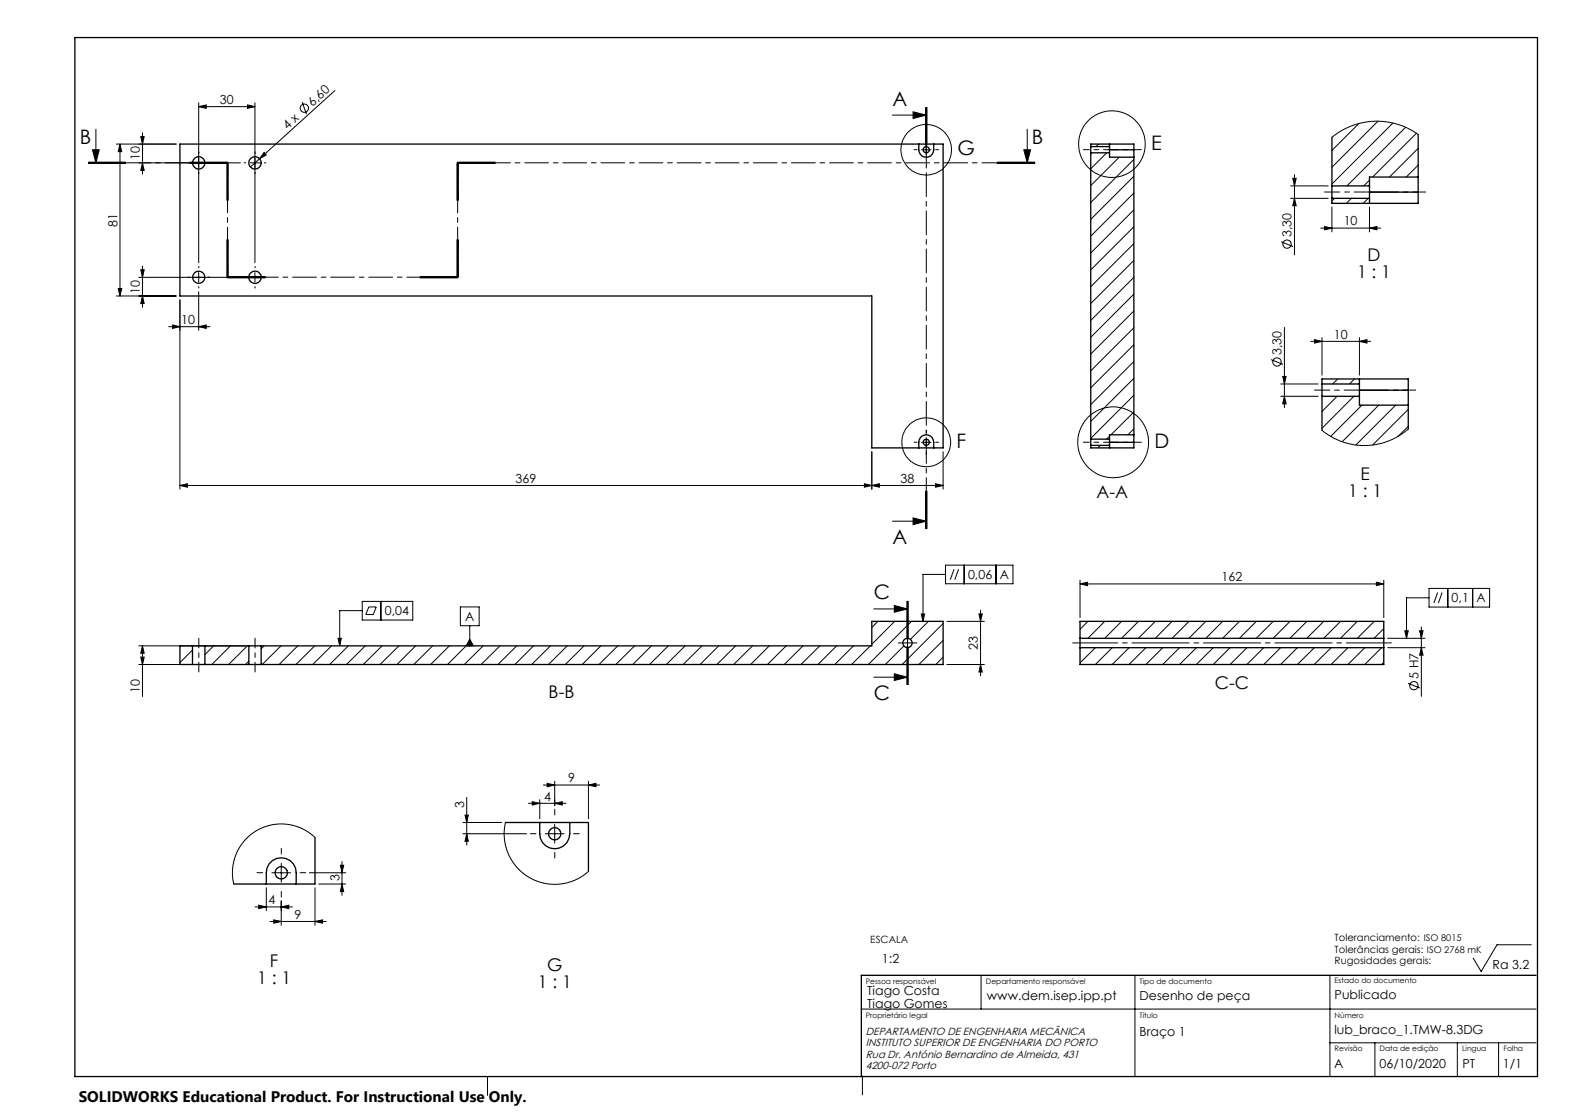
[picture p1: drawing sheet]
<svg xmlns="http://www.w3.org/2000/svg" width="420mm" height="297mm" viewBox="0 0 420 297" stroke-linecap="round" stroke-linejoin="round" font-family="sans-serif">
<g fill="none" stroke="#000" stroke-width=".35">
<path d="M20 10h390v277h-390zM48 38.4h203.5v81h-19v-40.5h-184.5zM245 38.4a2.79 2.79 0 0 0 1.4 3.4 1.98 1.98 0 0 0 2.6-1.9v-1.5M290.9 39.1v1.6M290.9 39.1v-.7h11.5v1.5M290.9 39.1h5M295.9 39.1v1.6M295.9 38.4v.7M295.9 39.9h6.5M302.4 39.9v2M355.2 36.6v13M378.2 35.9v11.3"/>
<path d="M290.9 40.7v76.4M290.9 40.7h5M295.9 40.7v1.2h6.5M302.4 41.9v74M355.2 49.6v3.3M355.2 52.9h10M355.2 49.6h10M365.2 49.6v3.3M365.2 52.9v1.3M365.2 51.2h13M378.2 47.2v4M378.2 47.2h-13v2.4"/>
<path d="M378.2 51.2v3h-23v-1.3M245 119.4a2.72 2.72 0 0 1 1.4-3.4 1.98 1.98 0 0 1 2.6 1.9v1.5M290.9 117.1v1.6M290.9 118.7h5M290.9 117.1h5M295.9 117.1v1.6M295.9 118.7v.7M295.9 117.9h6.5M302.4 115.9v2M302.4 117.9v1.5h-11.5v-.7M302.4 115.9h-6.5v1.2M352.5 102.4v3.3"/>
<path d="M352.5 105.7h10M352.5 102.4h10M352.5 102.4v-1.4h23v3M352.5 105.7v9M362.5 102.4v3.3M362.5 101v1.4M362.5 105.7v2.3h13M362.5 104h13M375.5 104v4M375.5 108v6.4M51.3 177.2h3.3M51.3 172.2h3.3"/>
<path d="M51.3 172.2h-3.3v5h3.3M51.3 172.2v5M54.6 177.2h11.8M54.6 172.2h11.8M54.6 172.2v5M66.4 177.2h3.2M66.4 172.2h3.2M66.4 172.2v5M69.6 172.2h162.9v-6.5h19v11.5h-181.9M69.6 172.2v5M288 170.2v2.5M288 170.2v-4.5h81v4.5"/>
<path d="M288 172.7v4.5h81v-4.5M288 170.2h81M288 172.7h81M369 170.2v2.5M134.8 219.3h22.1v13M143.9 219.3v3a4 4 0 0 0 4 4 4 4 0 0 0 4-4v-3M71 235.7v-3a4 4 0 0 1 4-4 4 4 0 0 1 4 4v3M84 223.3v12.4h-21.7M409.6 260h-179.9v27"/>
<circle cx="247" cy="39.9" r=".83"/>
<circle cx="53" cy="43.4" r="1.65"/>
<circle cx="68" cy="43.4" r="1.64"/>
<circle cx="53" cy="73.9" r="1.62"/>
<circle cx="68" cy="73.9" r="1.64"/>
<circle cx="247" cy="117.9" r=".83"/>
<circle cx="242" cy="171.4" r="1.26"/>
<circle cx="75" cy="232.7" r="1.65"/>
<circle cx="147.9" cy="222.3" r="1.65"/>
</g>
<g fill="none" stroke="#000" stroke-width=".27">
<path d="M24.7 39.9h1.8l-.9 3.5zM25.6 34.4v9M31 38.4h16M32 38.4v40.5M32 38.4l.5 2h-1zM37.5 36.4h1l-.5 2zM38 35.4v11M53 28.4l2-.4v.9zM53 27.4v42.7M53 28.4h15M66 28l2 .4-2 .5zM68 27.4v42.6"/>
<path d="M80.6 27.2l1.1 3.2M89.3 24.1l-20.1 18.2M238 30.7h9M243.5 29.8l3.5 .9-3.5 .9zM245.7 39.9h2.5M246.8 28.7v10M247 28.7v12.5M247.2 28.7v10M273 39.9h1.8l-.9 3.5zM273.9 34.4v9M292.9 38.4l-.6 .7M362.3 32.9l-7.1 7.2"/>
<path d="M367.5 32.3l-12.3 12.3M371.4 32.8l-16.2 16.3M374.8 33.9l-15.6 15.7M377.7 35.5l-11.7 11.7M378.2 39.5l-7.7 7.7M378.2 35.9l-2.7-1.6-2.7-1.1-3.3-.7-2.9-.2-2.9 .3-3.3 .9-2.6 1.3-2.6 1.8M23.6 43.4h10M23.6 43.2h10M23.6 43.6h10M37 43.4h27.1M38 43.4l.5 2h-1zM50.7 43.2h10"/>
<path d="M50.7 43.6h10M60.5 43.4v10M60.7 43.4v10M60.9 43.4v10M66.7 43.4h2.6M69.2 42.3l-2.4 2.2M70.4 40.6l.6 .7-1.8 1zM121.9 43.4v10M122 43.2h10M122 43.6h10M122.2 43.4v10M132 43.4h-10v10"/>
<path d="M265.9 43.4h10M265.9 43.2h10M265.9 43.6h10M295.1 40.7l-4.2 4.3M298.5 41.9l-7.6 7.6M302.4 42.5l-11.5 11.5M302.4 47l-11.5 11.5M302.4 51.5l-11.5 11.5M302.4 55.9l-11.5 11.5M344.2 49.6h10M344.2 52.9h10M344.7 47.6h1l-.5 2z"/>
<path d="M345.2 52.9l.5 2h-1zM345.2 46.6v21.3M355.2 55.2v6.6M355.9 52.9l-.7 .6M360.4 52.9l-1.4 1.3M364.9 52.9l-1.4 1.3M365.2 48l-1.5 1.6M365.2 55.2v6.6M378.2 44l-3.2 3.2M31 78.9h16M31.5 76.9h1l-.5 2zM37.5 71.9h1l-.5 2z"/>
<path d="M38 70.9v11M38 78.9l.5 2h-1zM48 79.9v50.5M53 72.7v2.5M53 77.8v10.3M60.5 63.9v10M60.7 63.9v10M60.7 73.7h10M60.7 74.1h10M60.9 63.9v10M68 72.7v2.5M70.7 73.9h-33.7"/>
<path d="M112 73.7h10M112 74.1h10M121.9 63.9v10M122 63.9v10h-10M122.2 63.9v10M302.4 60.5l-11.5 11.5M302.4 64.9l-11.5 11.5M302.4 69.4l-11.5 11.5M302.4 73.9l-11.5 11.5M302.4 78.4l-11.5 11.5M341.6 64.4l3.2 1.3M352.2 60.8h16"/>
<path d="M353.2 60.4l2 .4-2 .5zM365.2 60.8l2-.4v.9zM45 87.1h11M46 86.6l2 .5-2 .5zM53 87.1l2-.5v1zM302.4 82.9l-11.5 11.5M302.4 87.4l-11.5 11.5M302.4 91.9l-11.5 11.5M302.4 96.4l-11.5 11.5M338.9 95.9l3.2 1.3M342.5 87.3v21.4M349.5 91h16"/>
<path d="M350.5 90.6l2 .4-2 .5zM352.5 90v10M362.5 91l2-.4v.9zM362.5 90v10M245.7 117.9h2.5M247 116.7v2.5M293.4 118.7l-.6 .7M295.9 116.3l-.8 .8M302.4 100.9l-11.5 11.5M302.4 105.4l-11.5 11.5M302.4 109.9l-6.1 6M302.4 114.3l-1.6 1.6"/>
<path d="M341.5 102.4h10M341.5 105.7h10M342.1 100.4h.9l-.5 2zM342.5 105.7l.5 2h-.9zM356.6 105.7l-4.1 4M356.7 101l-1.3 1.4M361 105.7l-8.5 8.5M361.2 101l-1.3 1.4M363.2 108l-8.3 8.3M367.7 108l-9.8 9.8M372.2 108l-10.6 10.6M375.5 114.4l-2.4 1.8-2.9 1.4-3 .9-2.5 .3-3.5-.2-3.4-.8-2.8-1.4-2.5-1.7"/>
<path d="M375.5 109.1l-9.5 9.5M375.5 113.7l-2.6 2.6M48 129.4l2-.4v.9zM230.5 129l2 .4-2 .5zM232.5 129.4l2-.4v.9zM232.5 120.4v10M238 139h9M243.5 138.1l3.5 .9-3.5 .9zM246.8 130.9v10M247 130.9v10M247.2 130.9v10zM249.5 129l2 .4-2 .5z"/>
<path d="M251.5 120.4v10M251.5 129.4h-203.5M252.1 150.7h18v4.9h-18zM252.1 153.1h-6v12.6M254.4 151.8l-1 2.7M255.6 151.8l-1 2.7M257.1 150.7v4.9M265.6 150.7v4.9M288 155.7l2-.5v.9zM288 155.7h81M288 154.7v10M367 155.2l2 .5-2 .4z"/>
<path d="M369 154.7v10M381.1 156.9h16.1v5h-16.1zM381.1 159.4h-6v10.8M383.4 158l-1 2.8M384.6 158l-1 2.8M386.1 156.9v5M392.7 156.9v5M37 172.2h28.3M37 177.2h28.3M37.5 175.2h1l-.5 2zM38 172.2v13.5M38 172.2l.5 2h-1z"/>
<path d="M51.3 173.3l-3.3 3.4M57 172.2l-2.4 2.3M61.5 172.2l-5 5M66 172.2l-5 5M66.4 176.3l-1 .9M70.4 172.2l-.8 .8M74.9 172.2l-5 5M79.4 172.2l-5 5M83.9 172.2l-5 5M88.4 172.2l-5 5M90.1 170.2h.9l-.4 2zM92.9 172.2l-5 5"/>
<path d="M96.6 160.3h13.5v5h-13.5zM96.6 162.8h-6v9.4M97.4 172.2l-5 5M98.4 161.8h1.9l-.7 2h-2.1zM101.6 160.3v5M101.9 172.2l-5 5M106.4 172.2l-5 5M110.8 172.2l-4.9 5M115.4 172.2l-5.1 5M119.8 172.2l-5 5M122.8 161.8h5v5h-5zM124.3 172.2l-5 5"/>
<path d="M125.3 166.8v5.4M125.3 170.4l1 1.8h-2zM128.8 172.2l-5 5M133.3 172.2l-5 5M137.8 172.2l-5 5M142.3 172.2l-5 5M146.8 172.2l-5 5M151.3 172.2l-5 5M155.8 172.2l-5.1 5M160.2 172.2l-4.9 5M164.7 172.2l-5 5M169.2 172.2l-5 5"/>
<path d="M173.7 172.2l-5 5M178.2 172.2l-5 5M182.7 172.2l-5 5M187.2 172.2l-5 5M191.7 172.2l-5 5M196.2 172.2l-5 5M200.7 172.2l-5 5M205.1 172.2l-4.9 5M209.7 172.2l-5.1 5M214.1 172.2l-5 5M218.6 172.2l-5 5M223.1 172.2l-5 5"/>
<path d="M227.6 172.2l-5 5M232.1 172.2l-5 5M233 162.3h9M234.1 165.7l-1.6 1.6M238.5 161.4l3.5 .9-3.5 .9zM238.5 179.6l3.5 .9-3.5 .9zM238.6 165.7l-6.1 6.1M240.7 171.4h2.5M241 172.2l-4.9 5M241.8 160.3v10M241.8 172.5v10M242 160.3v22.2"/>
<path d="M242.2 160.3v10M242.2 172.5v10M243.1 165.7l-11.5 11.5M245.7 163.7h.9l-.5 2zM247.6 165.7l-4.8 4.8M251.5 166.2l-10.9 11M251.5 170.7l-6.5 6.5M251.5 175.2l-1.9 2M252.5 177.2h10M252.5 165.7h10M261.1 163.7h.8l-.4 2zM261.5 177.2l.4 2h-.8z"/>
<path d="M261.5 162.7v17.5M290.1 165.7l-2.1 2.1M292.1 172.7l-4.1 4M294.6 165.7l-4.5 4.5M296.6 172.7l-4.5 4.5M299.1 165.7l-4.5 4.5M301.1 172.7l-4.5 4.5M303.6 165.7l-4.5 4.5M305.6 172.7l-4.5 4.5M308.1 165.7l-4.5 4.5M310.1 172.7l-4.5 4.5M312.6 165.7l-4.5 4.5"/>
<path d="M314.5 172.7l-4.4 4.5M317.1 165.7l-4.5 4.5M319.1 172.7l-4.6 4.5M321.6 165.7l-4.6 4.5M323.5 172.7l-4.5 4.5M326 165.7l-4.4 4.5M328 172.7l-4.5 4.5M330.5 165.7l-4.5 4.5M332.5 172.7l-4.5 4.5M335 165.7l-4.5 4.5M337 172.7l-4.5 4.5M339.5 165.7l-4.5 4.5"/>
<path d="M341.5 172.7l-4.5 4.5M344 165.7l-4.5 4.5M346 172.7l-4.5 4.5M348.5 165.7l-4.5 4.5M350.5 172.7l-4.5 4.5M353 165.7l-4.5 4.5M355 172.7l-4.6 4.5M357.5 165.7l-4.5 4.5M359.4 172.7l-4.4 4.5M362 165.7l-4.5 4.5M364 172.7l-4.6 4.5M366.5 165.7l-4.5 4.5"/>
<path d="M368.4 172.7l-4.5 4.5M369 167.6l-2.6 2.6M369 176.6l-.6 .6M370 170.2h10M370 172.7h10M374.6 168.2h.9l-.4 2zM378.6 168.2h.9l-.5 2zM379 172.7l.5 2h-.9zM379 167.2v18.5M233 180.5h9M375.5 182.2l3.1 1.2M123.4 219.3h10.4"/>
<path d="M124 217.3h.9l-.4 2zM124.5 212.6v12.7M134.8 219.3l-.3 1.9v2.2l.4 2.4 .6 1.8 .9 1.7 1.4 1.9 1.5 1.5 1.8 1.3 2.2 1 1.7 .5 2.1 .3 2.1-.1 2.3-.4 1.8-.6 2.1-1.2 1.5-1.2M140.9 214.2h10M141.9 213.7l2 .5-2 .4zM143.9 213.2v5.1M144.9 209.3h15M145.9 208.8l2 .5-2 .5zM147.9 214.2l2-.5v.9zM147.9 219.8v5M147.9 208.3v6.5M156.9 209.3l2-.5v1z"/>
<path d="M156.9 208.3v10M71 236.7v6.1M72.5 232.7h5M75 230.2v5M82.5 232.7h9.7M84 236.7v10M84 223.3l-1.5-1.3-1.9-1.1-2.2-.8-1.9-.4h-2.2l-1.9 .2-1.9 .5-2.1 1.1-1.9 1.3-1.4 1.4-1.2 1.7-.9 1.8-.7 1.9-.3 1.9v2.3l.3 1.9M85 235.7h7.2M90.8 230.7h.9l-.5 2zM91.2 235.7l.5 2h-.9zM91.2 229.7v9M123.4 222.3h17"/>
<path d="M124.5 222.3l.4 2h-.9zM145.4 222.3h5M68 241.8h10M69 241.3l2 .5-2 .4zM72 245.7h15M73 245.2l2 .5-2 .4zM75 241.8l2-.5v.9zM75 240.2v6.5M84 245.7l2-.5v.9zM408.3 251.9h-9.1l-4.2 7.1-2.1-3.6M229.6 269h180M261.6 260v9"/>
<path d="M302.6 260v27M354.6 260v27M354.6 278h55M366.6 278v9M388.6 278v9M399.6 278v9M130 287v5M230 286.9v5"/>
<circle cx="81.2" cy="28.8" r="1.11"/>
<circle cx="247" cy="39.9" r="6.7"/>
<circle cx="296.5" cy="38.4" r="8.9"/>
<circle cx="343.2" cy="65.1" r="1.11"/>
<circle cx="340.5" cy="96.5" r="1.12"/>
<circle cx="247" cy="117.9" r="6.5"/>
<circle cx="296.8" cy="117.9" r="9.4"/>
<circle cx="377" cy="182.8" r="1.11"/>
</g>
<path d="M247 28.7v112.2" fill="none" stroke="#000" stroke-width=".27" stroke-dasharray="6.3 1.3 1.3 1.3" stroke-dashoffset="2.9"/>
<path d="M275.9 43.4h-153.9" fill="none" stroke="#000" stroke-width=".27" stroke-dasharray="6.3 1.3 1.3 1.3" stroke-dashoffset="2.4"/>
<path d="M60.7 43.4v30.5M122 43.4v30.5" fill="none" stroke="#000" stroke-width=".27" stroke-dasharray="6.3 1.3 1.3 1.3" stroke-dashoffset="3.2"/>
<path d="M122 73.9h-61.3" fill="none" stroke="#000" stroke-width=".27" stroke-dasharray="6.3 1.3 1.3 1.3" stroke-dashoffset="3"/>
<path d="M60.7 43.4h-37.1" fill="none" stroke="#000" stroke-width=".27" stroke-dasharray="6.3 1.3 1.3 1.3" stroke-dashoffset="-.1"/>
<path d="M242 160.3v22.2" fill="none" stroke="#000" stroke-width=".27" stroke-dasharray="6.3 1.3 1.3 1.3" stroke-dashoffset="2.2"/>
<g fill="none" stroke="#000" stroke-width=".27" stroke-dasharray="15.2 1.3 1.3 1.3">
<path d="M244.5 39.9h-.7M247 37.4v-.7M249.5 39.9h.8M50.5 43.4h-.4M53 40.9v-.4M53 45.9v.4M55.5 43.4h.4M65.5 43.4h-.4M68 40.9v-.4M68 45.9v.4M70.5 43.4h.4M247 42.4v.8"/>
<path d="M50.5 73.9h-.4M53 71.4v-.4M53 76.4v.4M55.5 73.9h.4M65.5 73.9h-.4M68 71.4v-.4M68 76.4v.4M70.5 73.9h.4M244.5 117.9h-.7M247 115.4v-.7M249.5 117.9h.8M247 120.4v.8"/>
<path d="M240.8 171.4h-1.3M242 170.2v-1.3M242 172.7v1.2M243.3 171.4h1.2M147.9 217.3v-1.5M70 232.7h-1.5M75 227.7v-1.5M75 237.7v1.5M80 232.7h1.5M142.9 222.3h-1.5M147.9 227.3v1.5M152.9 222.3h1.5"/>
</g>
<path d="M286 171.4h85" fill="none" stroke="#000" stroke-width=".27" stroke-dasharray="15.2 1.3 1.3 1.3" stroke-dashoffset="3.2"/>
<path d="M365.2 51.2h15M362.5 104h15" fill="none" stroke="#000" stroke-width=".27" stroke-dasharray="15.2 1.3 1.3 1.3" stroke-dashoffset="7.5"/>
<path d="M353.2 51.2h12M350.5 104h12" fill="none" stroke="#000" stroke-width=".27" stroke-dasharray="15.2 1.3 1.3 1.3" stroke-dashoffset="11.1"/>
<path d="M295.9 39.9h8.5M295.9 117.9h8.5" fill="none" stroke="#000" stroke-width=".27" stroke-dasharray="15.2 1.3 1.3 1.3" stroke-dashoffset="12.9"/>
<path d="M288.9 39.9h7M288.9 117.9h7" fill="none" stroke="#000" stroke-width=".27" stroke-dasharray="15.2 1.3 1.3 1.3" stroke-dashoffset="13.6"/>
<path d="M53 170.2v9M68 170.2v9" fill="none" stroke="#000" stroke-width=".27" stroke-dasharray="15.2 1.3 1.3 1.3" stroke-dashoffset="12.6"/>
<g fill="#000">
<path d="M70.4 40.6l.6 .7-1.8 1z"/>
<path d="M66 28l2 .4-2 .5zM53 28.4l2-.4v.9zM249.5 129l2 .4-2 .5zM232.5 129.4l2-.4v.9zM53 87.1l2-.5v1zM46 86.6l2 .5-2 .5zM365.2 60.8l2-.4v.9zM353.2 60.4l2 .4-2 .5zM84 245.7l2-.5v.9zM73 245.2l2 .5-2 .4zM75 241.8l2-.5v.9zM69 241.3l2 .5-2 .4zM156.9 209.3l2-.5v1zM145.9 208.8l2 .5-2 .5z"/>
<path d="M243.5 29.8l3.5 .9-3.5 .9zM243.5 138.1l3.5 .9-3.5 .9z"/>
<path d="M38 43.4l.5 2h-1zM37.5 36.4h1l-.5 2zM124.5 222.3l.4 2h-.9zM124 217.3h.9l-.4 2z"/>
<path d="M273 39.9h1.8l-.9 3.5zM24.7 39.9h1.8l-.9 3.5z"/>
<path d="M37.5 71.9h1l-.5 2zM38 78.9l.5 2h-1zM32 38.4l.5 2h-1zM31.5 76.9h1l-.5 2zM38 172.2l.5 2h-1zM37.5 175.2h1l-.5 2zM261.1 163.7h.8l-.4 2zM261.5 177.2l.4 2h-.8zM344.7 47.6h1l-.5 2zM345.2 52.9l.5 2h-1zM342.1 100.4h.9l-.5 2zM342.5 105.7l.5 2h-.9zM90.8 230.7h.9l-.5 2zM91.2 235.7l.5 2h-.9z"/>
<path d="M350.5 90.6l2 .4-2 .5zM362.5 91l2-.4v.9z"/>
<path d="M48 129.4l2-.4v.9zM230.5 129l2 .4-2 .5zM141.9 213.7l2 .5-2 .4zM147.9 214.2l2-.5v.9z"/>
<path d="M288 155.7l2-.5v.9zM367 155.2l2 .5-2 .4z"/>
<path d="M90.1 170.2h.9l-.4 2zM245.7 163.7h.9l-.5 2zM125.3 170.4l1 1.8h-2zM374.6 168.2h.9l-.4 2z"/>
<path d="M238.5 161.4l3.5 .9-3.5 .9zM238.5 179.6l3.5 .9-3.5 .9z"/>
<path d="M378.6 168.2h.9l-.5 2zM379 172.7l.5 2h-.9z"/>
</g>
<g font-size="5.3">
<text x="238" y="28.2">A</text>
<text x="21.3" y="38.3">B</text>
<text x="255.3" y="41.4">G</text>
<text x="275.2" y="38.3">B</text>
<text x="307" y="39.9">E</text>
<text x="255.1" y="119.4">F</text>
<text x="307.8" y="119.4">D</text>
<text x="238" y="145">A</text>
<text x="233" y="159.8">C</text>
<text x="233" y="186.6">C</text>
</g>
<g font-size="4.7">
<text x="364.7" y="69.7">D</text>
<text x="361.9" y="74.2">1 : 1</text>
<text x="362.8" y="127.9">E</text>
<text x="292.4" y="132.8">A-A</text>
<text x="359.5" y="132.5">1 : 1</text>
<text x="146.3" y="186">B-B</text>
<text x="324" y="183.6">C-C</text>
<text x="72" y="257.9">F</text>
<text x="68.6" y="262.4">1 : 1</text>
<text x="143.4" y="263.3">1 : 1</text>
<text x="145.9" y="258.8">G</text>
</g>
<text font-size="4.1" x="21" y="293.7">SOLIDWORKS Educational Product. For Instructional Use Only.</text>
<g font-size="3.3">
<text x="58.7" y="27.7">30</text>
<text x="83.4" y="28.5" transform="rotate(-42 83.4 28.5)">6,60</text>
<text x="76.6" y="34.6" transform="rotate(-42 76.6 34.6)">4 x</text>
<text x="37.3" y="42.7" transform="rotate(-90 37.3 42.7)">10</text>
<text x="31.3" y="60.5" transform="rotate(-90 31.3 60.5)">81</text>
<text x="344.4" y="63.2" transform="rotate(-90 344.4 63.2)">3,30</text>
<text x="358.3" y="60.1">10</text>
<text x="37.3" y="78.5" transform="rotate(-90 37.3 78.5)">10</text>
<text x="48.3" y="86.4">10</text>
<text x="341.8" y="94.7" transform="rotate(-90 341.8 94.7)">3,30</text>
<text x="355.7" y="90.3">10</text>
<text x="137.5" y="128.7">369</text>
<text x="240.2" y="128.7">38</text>
<text x="258.2" y="154.4">0,06</text>
<text x="266.6" y="154.4">A</text>
<text x="325.8" y="154.9">162</text>
<text x="387.1" y="160.6">0,1</text>
<text x="393.8" y="160.6">A</text>
<text x="102.6" y="164.1">0,04</text>
<text x="124.1" y="165.6">A</text>
<text x="260.8" y="173.3" transform="rotate(-90 260.8 173.3)">23</text>
<text x="37.3" y="184.8" transform="rotate(-90 37.3 184.8)">10</text>
<text x="378.3" y="181" transform="rotate(-90 378.3 181)">5 H7</text>
<text x="151.5" y="208.5">9</text>
<text x="123.7" y="215.3" transform="rotate(-90 123.7 215.3)">3</text>
<text x="145.1" y="213.4">4</text>
<text x="90.5" y="235" transform="rotate(-90 90.5 235)">3</text>
<text x="71.6" y="241.1">4</text>
<text x="78.5" y="244.9">9</text>
<text x="235.2" y="256.7">1:2</text>
<text x="398" y="258.3">Ra 3.2</text>
<text x="231.3" y="265.3">Tiago Costa</text>
<text x="231.3" y="268.8">Tiago Gomes</text>
<text x="263.2" y="266.5">www.dem.isep.ipp.pt</text>
<text x="303.9" y="266.5">Desenho de peça</text>
<text x="355.9" y="266.5">Publicado</text>
<text x="355.8" y="275.7">lub_braco_1.TMW-8.3DG</text>
<text x="303.9" y="276.1">Braço 1</text>
<text x="355.8" y="284.7">A</text>
<text x="367.9" y="284.7">06/10/2020</text>
<text x="390" y="284.7">PT</text>
<text x="400.8" y="284.7">1/1</text>
</g>
<g font-size="2.8">
<text x="230.9" y="276">DEPARTAMENTO DE ENGENHARIA MECÂNICA</text>
<text x="230.9" y="282">Rua Dr. António Bernardino de Almeida, 431</text>
<text x="230.9" y="279">INSTITUTO SUPERIOR DE ENGENHARIA DO PORTO</text>
<text x="230.9" y="285">4200-072 Porto</text>
</g>
<g font-size="2.7">
<text x="232.1" y="251.4">ESCALA</text>
<text x="355.9" y="250.8">Toleranciamento: ISO 8015</text>
<text x="355.9" y="254">Tolerâncias gerais: ISO 2768 mK</text>
<text x="355.9" y="257.1">Rugosidades gerais:</text>
</g>
<g font-size="2">
<text x="230.9" y="262.3">Pessoa responsável</text>
<text x="262.9" y="262.3">Departamento responsável</text>
<text x="303.9" y="262.3">Tipo de documento</text>
<text x="355.9" y="262.1">Estado do documento</text>
<text x="230.9" y="271.3">Proprietário legal</text>
<text x="303.9" y="271.3">Título</text>
<text x="355.9" y="271.3">Número</text>
<text x="355.9" y="280.3">Revisão</text>
<text x="367.9" y="280.3">Data de edição</text>
<text x="389.9" y="280.3">Lingua</text>
<text x="400.9" y="280.3">Folha</text>
</g>
</svg>
